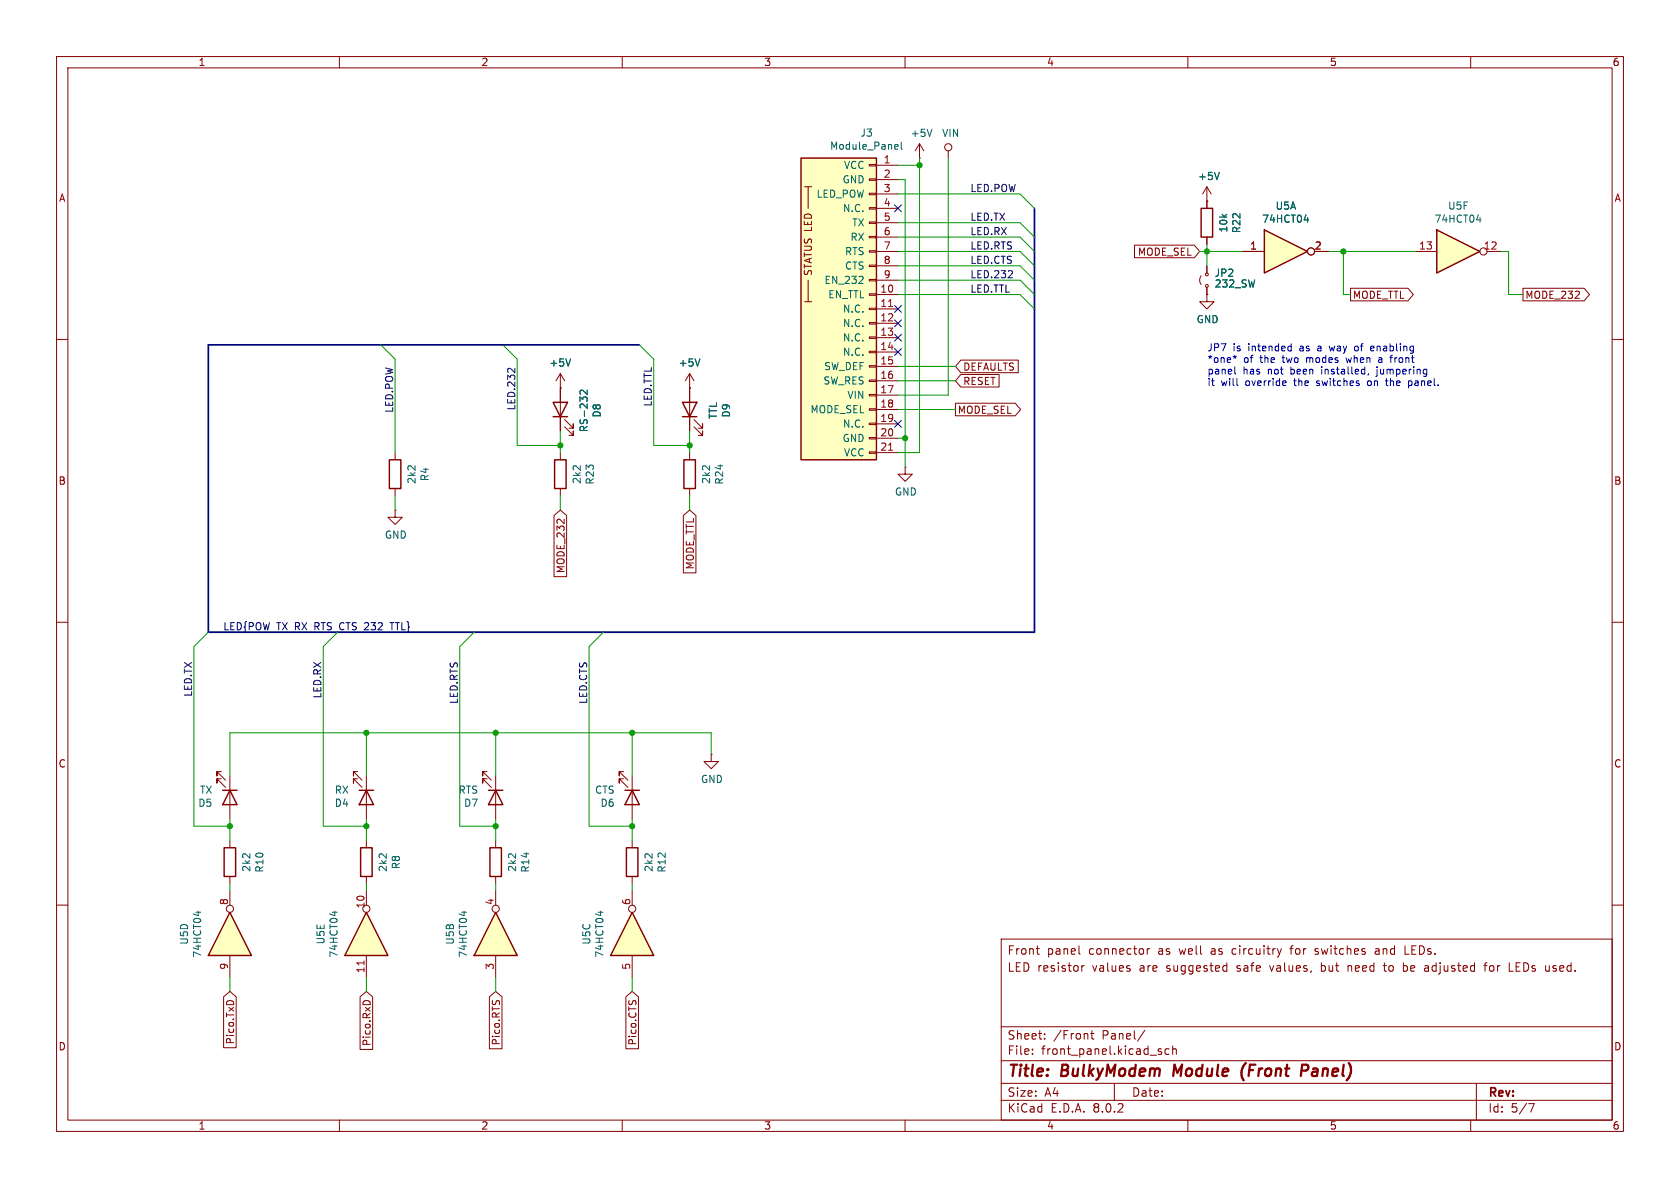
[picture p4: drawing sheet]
<svg xmlns="http://www.w3.org/2000/svg" width="297mm" height="210mm" viewBox="0 0 297 210" stroke-linecap="round" stroke-linejoin="round" font-family="sans-serif">
<g fill="none" stroke="#840000" stroke-width=".18">
<path d="M10 10h277v190h-277zM12 12h273v186h-273zM60 10v2M110 10v2M160 10v2M210 10v2M260 10v2M213.4 35.6v1.2M10 60h2M213.4 52.1v1.2h1.2l-1.2 1.3-1.3-1.3h1.3M213.4 52.1h.1M213.4 41.9v1.3"/>
<path d="M285 60h2M10 110h2M285 110h2M110.2 136.4h-.7v.8v-.8l1.5 1.5M110.2 137.7h-.7v.7v-.7l1.5 1.5M111.8 137.2v7.6M125.7 133.4v1.2h1.3l-1.3 1.3-1.2-1.3h1.2M125.7 133.4h.1M10 160h2M285 160h2M177 166h108v32h-108zM183.2 167.7h.5"/>
<path d="M183.5 168.6l.2 .1M190.7 168.5l.3 .2M191.2 170.7v1M191.7 170.7l-.3 .1-.2 .2M202.8 167.7v1M203.2 167.7l-.2 .1-.2 .2M216.5 170.7l.4 .1M216.9 170.2v1.5M216.9 171.6l-.4 .1M226.5 167.7l-.3 1M228 167.7h.6M232.5 168.6l.4 .1"/>
<path d="M232.7 167.7l-.2 .2 .2 .3M233.6 170.2v1.5M233.6 171.6l.1 .1M233.7 170.7l-.1 .1M238.3 170.7v1M238.5 170.7l-.2 .1M243.6 167.7l-.4 .1M243.7 168.1h-.4a.29 .29 0 0 0-.2 .3 .29 .29 0 0 0 .2 .3h.4M244.5 170.7h.6M244.7 170.2v1.3l.4 .2M248.1 170.8h.6M248.1 171.6h.6"/>
<path d="M248.4 167.2v1.5h.7M252 170.7h.3l.2 .2M252.5 171.6l-.5 .1M252.5 171.1h-.5M262.3 170.7h.6M262.9 170.2l-.4 .2v1.3M266.8 171.7h.7M60 198v2M110 198v2M160 198v2M177 194.5h108M177 191.5h108"/>
<path d="M177 187.5h108M177 181.5h108M182.5 186.3v.1M182.5 185.5v.1M184.7 183.6v.1M184.7 182.8v.1M192.8 182.7h.6M193 182.2v1.3l.4 .2M197 191.5v3M202.4 182.1l-1.3 2M205 185.9l.3 .1 .1 .2-.2 .2h-.3M205 185.4l.3 .1"/>
<path d="M206.7 185.5l-.5-.1-.2 .3v.4l.1 .2h.6M207.3 185.5l.2-.1 .4 .1 .1 .9M207.3 184.9v1.5M210 198v2M260 198v2M261 191.5v6.5M270.2 195.1h1l-.6 1.5"/>
</g>
<path d="M207.6 188.2l-.2 2M220.3 187.9a2.35 2.35 0 0 0-.4 3.1M230.2 188.2l1 .1a.58 .58 0 0 1-.4 1h-.7" fill="none" stroke="#840000" stroke-width=".4"/>
<path d="M212.3 36.8h2.1v5.1h-2.1zM110.5 139.7h2.5M111.8 139.7l1.2 2.5h-2.5z" fill="none" stroke="#840000" stroke-width=".25"/>
<path d="M223.5 40.6l7.6 3.9-7.6 3.8z" fill="#ffffc2"/>
<path d="M223.5 40.6l7.6 3.9-7.6 3.8z" fill="none" stroke="#840000" stroke-width=".25"/>
<g fill="none" stroke="#840000" stroke-width=".18">
<path d="M219.7 44.5h3.8M232.4 44.5h2.5"/>
<circle cx="231.8" cy="44.4" r=".63"/>
</g>
<path d="M230.6 38.9h.8M231.2 38.4v.9" fill="none" stroke="#006464" stroke-width=".18"/>
<path d="M141.6 27.9h13.3v53.4h-13.3z" fill="#ffffc2"/>
<g fill="none" stroke="#840000" stroke-width=".18">
<path d="M142.2 33h1.3M142.9 33v3.8M153.7 39.2h1.2v.3h-1.2zM153.7 36.7h1.2v.3h-1.2zM153.7 34.2h1.2v.2h-1.2zM153.7 31.6h1.2v.3h-1.2zM153.7 29.1h1.2v.2h-1.2zM154.9 29.2h3.8M154.9 31.8h3.8M154.9 34.3h3.8M154.9 36.8h3.8M154.9 39.4h3.8"/>
<path d="M162.6 27.9h.1M162.6 25.4l-.8 1.3M162.6 25.4v2.5M162.6 25.4l.7 1.3M167.6 26.7v1.2M142.2 53.3h1.3M142.9 49.5v3.8M153.7 59.6h1.2v.2h-1.2zM153.7 57h1.2v.3h-1.2zM153.7 54.5h1.2v.2h-1.2zM153.7 51.9h1.2v.3h-1.2zM153.7 49.4h1.2v.3h-1.2z"/>
<path d="M153.7 46.9h1.2v.2h-1.2zM153.7 44.3h1.2v.3h-1.2zM153.7 41.8h1.2v.2h-1.2zM154.9 52.1h3.8M154.9 54.6h3.8M154.9 57.2h3.8M154.9 59.7h3.8M154.9 41.9h3.8M154.9 44.5h3.8M154.9 47h3.8M154.9 49.5h3.8M121.9 68.6h.1"/>
<path d="M121.9 66l-.7 1.3M121.9 66v10.2M121.9 66l.8 1.3M122.7 75.4l1.5 1.6v-.8v.8h-.8M122.7 74.2l1.5 1.5v-.8v.8h-.8M153.7 79.9h1.2v.2h-1.2zM153.7 77.3h1.2v.3h-1.2zM153.7 74.8h1.2v.3h-1.2zM153.7 72.3h1.2v.2h-1.2zM153.7 69.7h1.2v.3h-1.2zM153.7 67.2h1.2v.2h-1.2zM153.7 64.6h1.2v.3h-1.2z"/>
<path d="M153.7 62.1h1.2v.3h-1.2zM154.9 62.2h3.8M154.9 64.8h3.8M154.9 67.3h3.8M154.9 69.9h3.8M154.9 72.4h3.8M154.9 74.9h3.8M154.9 77.5h3.8M69.8 90.2v1.2h1.3l-1.3 1.3-1.2-1.3h1.2M69.8 90.2h.1M69.8 80v1.3M69.8 86.4v1.2"/>
<path d="M154.9 80h3.8M39.1 136.4h-.7v.8v-.8l1.5 1.5M39.1 137.7h-.7v.7v-.7l1.5 1.5M40.6 137.2v7.6M64.8 148.6v1.3M64.8 154.9v1.3M87.6 148.6v1.3M87.6 154.9v1.3M111.8 148.6v1.3M111.8 154.9v1.3"/>
<circle cx="167.6" cy="26" r=".63"/>
</g>
<path d="M141.6 27.9h13.3v53.4h-13.3zM120.6 71.1h2.6l-1.3 2.6zM120.6 73.7h2.6M68.8 81.3h2.1v5.1h-2.1zM39.4 139.7h2.5M40.6 139.7l1.3 2.5h-2.5zM63.8 149.9h2v5h-2zM86.6 149.9h2v5h-2zM110.7 149.9h2.1v5h-2.1z" fill="none" stroke="#840000" stroke-width=".25"/>
<path d="M157.1 54.2h.7M157.1 79.6h.7" fill="none" stroke="#a90000" stroke-width=".18"/>
<path d="M158.4 25.5l.3 .1 .1 .2-.6 .2M158.7 26.3l-.3 .1M159.3 25.1v1.1l.2 .2M164.8 22.9l-.5 1.2M151.8 50.1h.8M152.5 49v.4M123.7 63.4l-.4 1.3" fill="none" stroke="#006464" stroke-width=".18"/>
<path d="M87.6 161.3l3.8 7.6h-7.6z" fill="#ffffc2"/>
<path d="M120.9 81.3h2v5.1h-2zM39.6 149.9h2.1v5h-2.1zM87.6 161.3l3.8 7.6h-7.6z" fill="none" stroke="#840000" stroke-width=".25"/>
<g fill="none" stroke="#840000" stroke-width=".18">
<path d="M121.9 80v1.3M121.9 86.4v1.2M160 82.6v1.2h1.3l-1.3 1.3-1.3-1.3h1.3M160 82.6h.1M40.6 148.6v1.3M40.6 154.9v1.3M87.6 157.5v2.5M87.6 168.9v3.8"/>
<circle cx="87.6" cy="160.7" r=".63"/>
</g>
<path d="M81.6 161.3h.9M82 161.1v.8" fill="none" stroke="#006464" stroke-width=".18"/>
<path d="M40.6 161.3l3.8 7.6h-7.6z" fill="#ffffc2"/>
<path d="M40.6 161.3l3.8 7.6h-7.6z" fill="none" stroke="#840000" stroke-width=".25"/>
<g fill="none" stroke="#840000" stroke-width=".18">
<path d="M40.6 157.5v2.5M40.6 168.9v3.8"/>
<circle cx="40.6" cy="160.7" r=".63"/>
</g>
<path d="M34.6 161.3h.9M35.1 161.1v.8" fill="none" stroke="#006464" stroke-width=".18"/>
<path d="M111.8 161.3l3.8 7.6h-7.7z" fill="#ffffc2"/>
<path d="M97.8 71.1h2.5l-1.2 2.6zM97.8 73.7h2.5M111.8 161.3l3.8 7.6h-7.7z" fill="none" stroke="#840000" stroke-width=".25"/>
<g fill="none" stroke="#840000" stroke-width=".18">
<path d="M99.1 68.6h.1M99.1 66l-.8 1.3M99.1 66v10.2M99.1 66l.7 1.3M99.8 75.4l1.5 1.6v-.8v.8h-.7M99.8 74.2l1.5 1.5v-.8v.8h-.7M111.8 157.5v2.5M111.8 168.9v3.8"/>
<circle cx="111.8" cy="160.7" r=".63"/>
</g>
<path d="M100.9 63.4l-.4 1.3M103.8 69v.8l-.9-.8-.4 .2 .2 .5M105.8 161.3h.8M106.2 161.1v.8" fill="none" stroke="#006464" stroke-width=".18"/>
<path d="M254 40.6l7.6 3.9-7.6 3.8z" fill="#ffffc2"/>
<path d="M254 40.6l7.6 3.9-7.6 3.8zM98 81.3h2.1v5.1h-2.1zM63.5 139.7h2.5M64.8 139.7l1.2 2.5h-2.5zM86.4 139.7h2.5M87.6 139.7l1.3 2.5h-2.5z" fill="none" stroke="#840000" stroke-width=".25"/>
<g fill="none" stroke="#840000" stroke-width=".18">
<path d="M213.4 35.6h.1M213.4 33l-.8 1.3M213.4 33v2.6M213.4 33l.7 1.3M212.3 48.8l-.2 .7 .2 .8M213.4 47v1.3M213.4 50.8v1.3M250.2 44.5h3.8M262.9 44.5h2.5M99.1 80v1.3M99.1 86.4v1.2M63.2 136.4h-.7v.8v-.8l1.5 1.5"/>
<path d="M63.2 137.7h-.7v.7v-.7l1.5 1.5M64.8 137.2v7.6M86.1 136.4h-.8v.8v-.8l1.6 1.5M86.1 137.7h-.8v.7v-.7l1.6 1.5M87.6 137.2v7.6"/>
<circle cx="213.4" cy="50.5" r=".25"/>
<circle cx="213.4" cy="48.5" r=".25"/>
<circle cx="262.3" cy="44.4" r=".63"/>
</g>
<path d="M215.6 30.5l-.5 1.2M261 38.9h.8M261.7 38.4v.9" fill="none" stroke="#006464" stroke-width=".18"/>
<path d="M64.8 161.3l3.8 7.6h-7.6z" fill="#ffffc2"/>
<path d="M64.8 161.3l3.8 7.6h-7.6z" fill="none" stroke="#840000" stroke-width=".25"/>
<g fill="none" stroke="#840000" stroke-width=".18">
<path d="M213.4 35.6h.1M213.4 35.6v1.2M200.6 43.3h10.5l1 1.2-1 1.1h-10.5zM213.4 52.1h.1M213.4 41.9v1.3M213.4 47v1.3M213.4 50.8v1.3M219.7 44.5h3.8M232.4 44.5h2.5M238.8 51h10.1l1 1.1-1 1.1h-10.1zM269.2 51h10.9l.9 1.1-.9 1.1h-10.9zM99.1 68.6h.1"/>
<path d="M99.1 68.6v2.5M99.1 73.7v2.5M121.9 68.6h.1M121.9 68.6v2.5M121.9 73.7v2.5M168.9 71.3h10.6l.9 1.1-.9 1.1h-10.6zM169.9 66.2h6.7v2.2h-6.7l-1-1.1zM169.9 63.7h10.1v2.2h-10.1l-1-1.1zM97.9 91.1l1.2-.9 1.1 .9v10.8h-2.3zM120.8 91.1l1.1-.9 1.1 .9v10.2h-2.2zM64.8 157.5v2.5M39.5 176.2l1.1-.9 1.2 .9v9h-2.3z"/>
<path d="M40.1 177.1l.5-.2 .6 .2M63.7 176.2l1.1-.9 1.1 .9v9.3h-2.2zM64.2 177.1l.5-.2 .7 .2M64.8 168.9v3.8M86.5 176.2l1.1-.9 1.1 .9v9.2h-2.2zM87.1 176.9l-.1 .2M87.8 176.9h.4M110.6 176.2l1.2-.9 1.1 .9v9.2h-2.3zM111.2 176.9v.2M111.9 176.9h.4"/>
<circle cx="231.8" cy="44.4" r=".63"/>
<circle cx="64.8" cy="160.7" r=".63"/>
</g>
<path d="M64.4 169.8v.8" fill="none" stroke="#a90000" stroke-width=".18"/>
<path d="M215.6 30.5l-.5 1.2M230.6 38.9h.8M231.2 38.4v.9M100.9 63.4l-.4 1.3M103.8 69v.8l-.9-.8-.4 .2 .2 .5M123.7 63.4l-.4 1.3M58.8 161.3h.8M59.2 161.1v.8" fill="none" stroke="#006464" stroke-width=".18"/>
<path d="M178.7 47.8l.3 .3-.1 .3-.7 .7h.8M91 65.1v.8l-.7-.7-.3-.1-.3 .3" fill="none" stroke="#0f0f0f" stroke-width=".18"/>
<g fill="none" stroke="#000084" stroke-width=".18">
<path d="M158.1 36.2l1.3 1.2M159.4 36.2l-1.3 1.2M158.1 56.5l1.3 1.3M158.1 54l1.3 1.2M158.1 59.1l1.3 1.2M159.4 56.5l-1.3 1.3M159.4 54l-1.3 1.2M159.4 59.1l-1.3 1.2M158.1 74.3l1.3 1.2M158.1 61.6l1.3 1.2M159.4 74.3l-1.3 1.2M159.4 61.6l-1.3 1.2"/>
<path d="M68.9 110.1h.7M69.3 110.1v1.2"/>
</g>
<g fill="none" stroke="#0000c2" stroke-width=".18">
<path d="M218 63l.3 .1M218.3 64.9v1l.2 .2M218.3 62.8v.3M218.3 63.1l-.2 .3M218.3 63.1l.2 .3M218.6 63l-.3 .1M218.7 68.1l.1 .1M227.2 67.3l.2 .3-.6 .1M227.3 68.1l-.1 .1M227.9 61.2h.4M228.3 60.8v1.2M228.3 62h-.4"/>
<path d="M235 61.2l.2 .8M238 63.2l.2 .9M239.5 61.8l.1 .2h.3M239.9 61.2h-.3l-.1 .2M241.9 67.4l-.1 .2 .1 .5M241.9 66.1l-.1 .2M242.4 62h.5M242.4 61.2h.5M242.9 61.5l-.6 .1M243.5 66.4l-.3 .1M243.5 64.9v.1M244.1 63.2l-.3 .1"/>
<path d="M244.2 63.6h-.3l-.2 .2 .1 .2 .4 .1M244.9 67.3h.5M245.1 66.9v1.1l.3 .2M245.7 63.2h.5M249 67.4l.4-.1 .2 .1M249 67.3v1.3M249.6 68l-.2 .2-.4-.1"/>
</g>
<path d="M182.9 36.8v75h-146.1v-50.8h76.2" fill="none" stroke="#000084" stroke-width=".3"/>
<g fill="none" stroke="#009600" stroke-width=".18">
<path d="M158.7 31.8h1.3v50.8M158.7 29.2h3.9M158.7 34.3h21.6l2.6 2.5M158.7 39.4h21.6l2.6 2.5M162.6 27.9v52.1h-3.9M167.6 27.9v42h-8.9M158.7 41.9h21.6l2.6 2.6M158.7 49.5h21.6l2.6 2.6M158.7 47h21.6l2.6 2.5M158.7 44.5h21.6l2.6 2.5M158.7 52.1h21.6l2.6 2.5M212.1 44.5h7.6"/>
<path d="M213.4 43.2v3.8M234.9 44.5h15.3M237.5 44.5v7.6h1.3M265.4 44.5h1.3v7.6h2.5M67.3 61l2.5 2.5v16.5M88.9 61l2.5 2.5v15.2h7.7M99.1 76.2v3.8M113 61l2.6 2.5v15.2h6.3M121.9 76.2v3.8M158.7 77.5h1.3M158.7 67.3h10.2M158.7 72.4h10.2"/>
<path d="M158.7 64.8h10.2M69.8 87.6v2.6M99.1 87.6v2.6M121.9 87.6v2.6M36.8 111.8l-2.5 2.5v31.8h6.3M59.7 111.8l-2.6 2.5v31.8h7.7M83.8 111.8l-2.5 2.5v31.8h6.3M106.7 111.8l-2.6 2.5v31.8h7.7M64.8 129.5v7.7M87.6 129.5v7.7M111.8 129.5v7.7M125.7 133.4v-3.9h-85.1v7.7"/>
<path d="M40.6 144.8v3.8M40.6 156.2v1.3M64.8 144.8v3.8M64.8 156.2v1.3M87.6 144.8v3.8M87.6 156.2v1.3M111.8 144.8v3.8M111.8 156.2v1.3M40.6 172.7v2.6M64.8 172.7v2.6M87.6 172.7v2.6M111.8 172.7v2.6"/>
</g>
<g fill="#009600" stroke="#009600" stroke-width=".18">
<circle cx="99.1" cy="78.7" r=".46"/>
<circle cx="162.6" cy="29.2" r=".46"/>
<circle cx="160" cy="77.5" r=".46"/>
<circle cx="121.9" cy="78.7" r=".46"/>
<circle cx="111.8" cy="129.5" r=".46"/>
<circle cx="64.8" cy="129.5" r=".46"/>
<circle cx="87.6" cy="129.5" r=".46"/>
<circle cx="237.5" cy="44.5" r=".46"/>
<circle cx="213.4" cy="44.5" r=".46"/>
<circle cx="111.8" cy="146.1" r=".46"/>
<circle cx="87.6" cy="146.1" r=".46"/>
<circle cx="40.6" cy="146.1" r=".46"/>
<circle cx="64.8" cy="146.1" r=".46"/>
</g>
<g font-size="2.8" fill="#840000">
<text x="178" y="190.9">Title:</text>
<text x="187.7" y="190.9">BulkyModem</text>
<text x="208.3" y="190.9">Module</text>
<text x="221.1" y="190.9">(Front</text>
<text x="232.4" y="190.9">Panel)</text>
</g>
<g font-size="2.1" fill="#840000">
<text x="178" y="172">LED resistor</text>
<text x="178" y="169">Front</text>
<text x="185.1" y="169">panel</text>
<text x="192.5" y="169">connector</text>
<text x="193.2" y="172">values</text>
<text x="201.6" y="172">are</text>
<text x="204.9" y="169">as</text>
<text x="206.5" y="172">suggested</text>
<text x="208.8" y="169">well</text>
<text x="214.5" y="169">as</text>
<text x="218.4" y="169">circuitry</text>
<text x="219.1" y="172">safe</text>
<text x="225.1" y="172">values,</text>
<text x="228.9" y="169">for</text>
<text x="233.3" y="169">switches</text>
<text x="234.2" y="172">but</text>
<text x="239.1" y="172">need</text>
<text x="244.1" y="169">and</text>
<text x="245.7" y="172">to</text>
<text x="249.2" y="172">be</text>
<text x="249.5" y="169">LEDs.</text>
<text x="253.2" y="172">adjusted</text>
<text x="264" y="172">for</text>
<text x="268.4" y="172">LEDs</text>
<text x="275" y="172">used.</text>
<text x="178" y="184">Sheet:</text>
<text x="186.2" y="184">/Front</text>
<text x="194.9" y="184">Panel/</text>
<text x="178" y="186.7">File:</text>
<text x="184.1" y="186.7">front_panel.kicad_sch</text>
<text x="178" y="196.9">KiCad</text>
<text x="178" y="194.1">Size:</text>
<text x="184.7" y="194.1">A4</text>
<text x="185.7" y="196.9">E.D.A.</text>
<text x="193.3" y="196.9">8.0.2</text>
<text x="200" y="194.1">Date:</text>
<text x="263" y="194.3">Rev:</text>
<text x="263" y="196.9">Id:</text>
<text x="267.1" y="196.9">5/7</text>
</g>
<g font-size="1.8" fill="#840000">
<text x="35" y="11.9">1</text>
<text x="85" y="11.9">2</text>
<text x="135" y="11.9">3</text>
<text x="185" y="11.9">4</text>
<text x="235" y="11.9">5</text>
<text x="285" y="11.9">6</text>
<text x="10.3" y="35.9">A</text>
<text x="285.3" y="35.9">A</text>
<text x="201.1" y="45.4">MODE_SEL</text>
<text x="143.7" y="48.9" transform="rotate(-90 143.7 48.9)">STATUS LED</text>
<text x="239.1" y="53">MODE_TTL</text>
<text x="269.6" y="53">MODE_232</text>
<text x="170.2" y="65.7">DEFAULTS</text>
<text x="170.2" y="68.3">RESET</text>
<text x="169.2" y="73.3">MODE_SEL</text>
<text x="10.3" y="85.9">B</text>
<text x="285.3" y="85.9">B</text>
<text x="100" y="101.4" transform="rotate(-90 100 101.4)">MODE_232</text>
<text x="122.9" y="100.8" transform="rotate(-90 122.9 100.8)">MODE_TTL</text>
<text x="10.3" y="135.9">C</text>
<text x="285.3" y="135.9">C</text>
<text x="10.3" y="185.9">D</text>
<text x="41.6" y="184.7" transform="rotate(-90 41.6 184.7)">Pico.TxD</text>
<text x="65.7" y="185" transform="rotate(-90 65.7 185)">Pico.RxD</text>
<text x="88.6" y="184.9" transform="rotate(-90 88.6 184.9)">Pico.RTS</text>
<text x="112.7" y="184.9" transform="rotate(-90 112.7 184.9)">Pico.CTS</text>
<text x="285.3" y="185.9">D</text>
<text x="35" y="199.9">1</text>
<text x="85" y="199.9">2</text>
<text x="135" y="199.9">3</text>
<text x="185" y="199.9">4</text>
<text x="235" y="199.9">5</text>
<text x="285" y="199.9">6</text>
</g>
<g font-size="1.8" fill="#006464">
<text x="146.6" y="26.7">Module_Panel</text>
<text x="152" y="24.4">J3</text>
<text x="160.9" y="24.4">+5V</text>
<text x="166.5" y="24.4">VIN</text>
<text x="144.3" y="35.2">LED_POW</text>
<text x="148.9" y="32.6">GND</text>
<text x="149.1" y="30.1">VCC</text>
<text x="211.7" y="32">+5V</text>
<text x="148.9" y="37.7">N.C.</text>
<text x="150.6" y="40.2">TX</text>
<text x="217.2" y="41.2" transform="rotate(-90 217.2 41.2)">10k</text>
<text x="219.5" y="41.3" transform="rotate(-90 219.5 41.3)">R22</text>
<text x="223" y="39.6">74HCT04</text>
<text x="225.4" y="37.3">U5A</text>
<text x="253.5" y="39.6">74HCT04</text>
<text x="255.9" y="37.3">U5F</text>
<text x="149.3" y="45.3">RTS</text>
<text x="149.3" y="47.9">CTS</text>
<text x="150.3" y="42.8">RX</text>
<text x="145.7" y="50.4">EN_232</text>
<text x="146.3" y="52.9">EN_TTL</text>
<text x="214.6" y="49.1">JP2</text>
<text x="214.6" y="51">232_SW</text>
<text x="148.9" y="55.5">N.C.</text>
<text x="148.9" y="58">N.C.</text>
<text x="211.5" y="57.3">GND</text>
<text x="97" y="65">+5V</text>
<text x="119.9" y="65">+5V</text>
<text x="145.6" y="65.6">SW_DEF</text>
<text x="148.9" y="60.6">N.C.</text>
<text x="148.9" y="63.1">N.C.</text>
<text x="145.5" y="68.2">SW_RES</text>
<text x="149.7" y="70.7">VIN</text>
<text x="104.1" y="76.5" transform="rotate(-90 104.1 76.5)">RS-232</text>
<text x="106.4" y="73.9" transform="rotate(-90 106.4 73.9)">D8</text>
<text x="126.9" y="74.2" transform="rotate(-90 126.9 74.2)">TTL</text>
<text x="129.3" y="73.9" transform="rotate(-90 129.3 73.9)">D9</text>
<text x="143.2" y="73.3">MODE_SEL</text>
<text x="148.9" y="75.8">N.C.</text>
<text x="148.9" y="78.3">GND</text>
<text x="149.1" y="80.9">VCC</text>
<text x="73.7" y="85.6" transform="rotate(-90 73.7 85.6)">2k2</text>
<text x="76" y="85.2" transform="rotate(-90 76 85.2)">R4</text>
<text x="102.9" y="85.6" transform="rotate(-90 102.9 85.6)">2k2</text>
<text x="105.2" y="85.8" transform="rotate(-90 105.2 85.8)">R23</text>
<text x="125.7" y="85.6" transform="rotate(-90 125.7 85.6)">2k2</text>
<text x="128" y="85.8" transform="rotate(-90 128 85.8)">R24</text>
<text x="158.1" y="87.8">GND</text>
<text x="67.9" y="95.4">GND</text>
<text x="35" y="142.8">D5</text>
<text x="35.3" y="140.5">TX</text>
<text x="59.1" y="142.8">D4</text>
<text x="59.1" y="140.5">RX</text>
<text x="81" y="140.5">RTS</text>
<text x="81.9" y="142.8">D7</text>
<text x="105.1" y="140.5">CTS</text>
<text x="106.1" y="142.8">D6</text>
<text x="123.8" y="138.6">GND</text>
<text x="44.4" y="154.2" transform="rotate(-90 44.4 154.2)">2k2</text>
<text x="46.8" y="154.3" transform="rotate(-90 46.8 154.3)">R10</text>
<text x="68.6" y="154.2" transform="rotate(-90 68.6 154.2)">2k2</text>
<text x="70.9" y="153.7" transform="rotate(-90 70.9 153.7)">R8</text>
<text x="91.4" y="154.2" transform="rotate(-90 91.4 154.2)">2k2</text>
<text x="93.8" y="154.3" transform="rotate(-90 93.8 154.3)">R14</text>
<text x="115.6" y="154.2" transform="rotate(-90 115.6 154.2)">2k2</text>
<text x="117.9" y="154.3" transform="rotate(-90 117.9 154.3)">R12</text>
<text x="33.5" y="167.1" transform="rotate(-90 33.5 167.1)">U5D</text>
<text x="57.6" y="167" transform="rotate(-90 57.6 167)">U5E</text>
<text x="80.4" y="167.1" transform="rotate(-90 80.4 167.1)">U5B</text>
<text x="104.6" y="167.1" transform="rotate(-90 104.6 167.1)">U5C</text>
<text x="35.8" y="169.4" transform="rotate(-90 35.8 169.4)">74HCT04</text>
<text x="59.9" y="169.4" transform="rotate(-90 59.9 169.4)">74HCT04</text>
<text x="82.8" y="169.4" transform="rotate(-90 82.8 169.4)">74HCT04</text>
<text x="106.9" y="169.4" transform="rotate(-90 106.9 169.4)">74HCT04</text>
</g>
<g font-size="1.8" fill="#a90000">
<text x="156.1" y="29">1</text>
<text x="156.1" y="31.5">2</text>
<text x="156.1" y="34">3</text>
<text x="156.1" y="36.6">4</text>
<text x="156.1" y="39.1">5</text>
<text x="156.1" y="41.7">6</text>
<text x="156.1" y="44.2">7</text>
<text x="156.1" y="46.7">8</text>
<text x="220.9" y="44.2">1</text>
<text x="232.3" y="44.2">2</text>
<text x="250.8" y="44.2">13</text>
<text x="262.2" y="44.2">12</text>
<text x="155.5" y="51.8">10</text>
<text x="156.1" y="49.3">9</text>
<text x="155.5" y="54.4">11</text>
<text x="155.5" y="56.9">12</text>
<text x="155.5" y="59.4">13</text>
<text x="155.5" y="62">14</text>
<text x="155.5" y="64.5">15</text>
<text x="155.5" y="67.1">16</text>
<text x="155.5" y="69.6">17</text>
<text x="155.5" y="72.1">18</text>
<text x="155.5" y="74.7">19</text>
<text x="155.5" y="77.2">20</text>
<text x="155.5" y="79.8">21</text>
<text x="40.4" y="160.1" transform="rotate(-90 40.4 160.1)">8</text>
<text x="64.5" y="160.7" transform="rotate(-90 64.5 160.7)">10</text>
<text x="87.4" y="160.1" transform="rotate(-90 87.4 160.1)">4</text>
<text x="111.5" y="160.1" transform="rotate(-90 111.5 160.1)">6</text>
<text x="40.4" y="171.5" transform="rotate(-90 40.4 171.5)">9</text>
<text x="64.5" y="172.1" transform="rotate(-90 64.5 172.1)">11</text>
<text x="87.4" y="171.5" transform="rotate(-90 87.4 171.5)">3</text>
<text x="111.5" y="171.5" transform="rotate(-90 111.5 171.5)">5</text>
</g>
<g font-size="1.8" fill="#0f0f0f">
<text x="171.4" y="34">LED.POW</text>
<text x="171.4" y="39.1">LED.TX</text>
<text x="171.4" y="41.6">LED.RX</text>
<text x="171.4" y="46.7">LED.CTS</text>
<text x="171.4" y="44.2">LED.RTS</text>
<text x="171.4" y="49.3">LED.232</text>
<text x="171.4" y="51.8">LED.TTL</text>
<text x="115.3" y="72" transform="rotate(-90 115.3 72)">LED.TTL</text>
<text x="69.6" y="73.1" transform="rotate(-90 69.6 73.1)">LED.POW</text>
<text x="91.2" y="72.7" transform="rotate(-90 91.2 72.7)">LED.232</text>
<text x="34" y="123.3" transform="rotate(-90 34 123.3)">LED.TX</text>
<text x="56.9" y="123.6" transform="rotate(-90 56.9 123.6)">LED.RX</text>
<text x="81" y="124.5" transform="rotate(-90 81 124.5)">LED.RTS</text>
<text x="103.9" y="124.5" transform="rotate(-90 103.9 124.5)">LED.CTS</text>
</g>
<g font-size="1.8" fill="#0000c2">
<text x="213.4" y="62.2">JP7</text>
<text x="213.4" y="64.2">*one*</text>
<text x="218" y="62.2">is</text>
<text x="219.9" y="64.2">of</text>
<text x="220.8" y="62.2">intended</text>
<text x="222.9" y="64.2">the</text>
<text x="227" y="64.2">two</text>
<text x="230.1" y="62.2">as</text>
<text x="231.4" y="64.2">modes</text>
<text x="233.4" y="62.2">a</text>
<text x="235.7" y="62.2">way</text>
<text x="238.7" y="64.2">when</text>
<text x="240.3" y="62.2">of</text>
<text x="243.4" y="62.2">enabling</text>
<text x="244.6" y="64.2">a</text>
<text x="246.9" y="64.2">front</text>
<text x="213.4" y="66.3">panel</text>
<text x="213.4" y="68.3">it</text>
<text x="215.9" y="68.3">will</text>
<text x="219.7" y="66.3">has</text>
<text x="220.3" y="68.3">override</text>
<text x="224.2" y="66.3">not</text>
<text x="228.4" y="66.3">been</text>
<text x="229.1" y="68.3">the</text>
<text x="233.2" y="68.3">switches</text>
<text x="234.1" y="66.3">installed,</text>
<text x="242.4" y="68.3">on</text>
<text x="244.1" y="66.3">jumpering</text>
<text x="245.9" y="68.3">the</text>
<text x="250" y="68.3">panel.</text>
</g>
<g font-size="1.8" fill="#000084">
<text x="39.4" y="111.5">LED{POW</text>
<text x="48.9" y="111.5">TX RX RTS CTS 232</text>
<text x="69.9" y="111.5">TTL}</text>
</g>
</svg>
